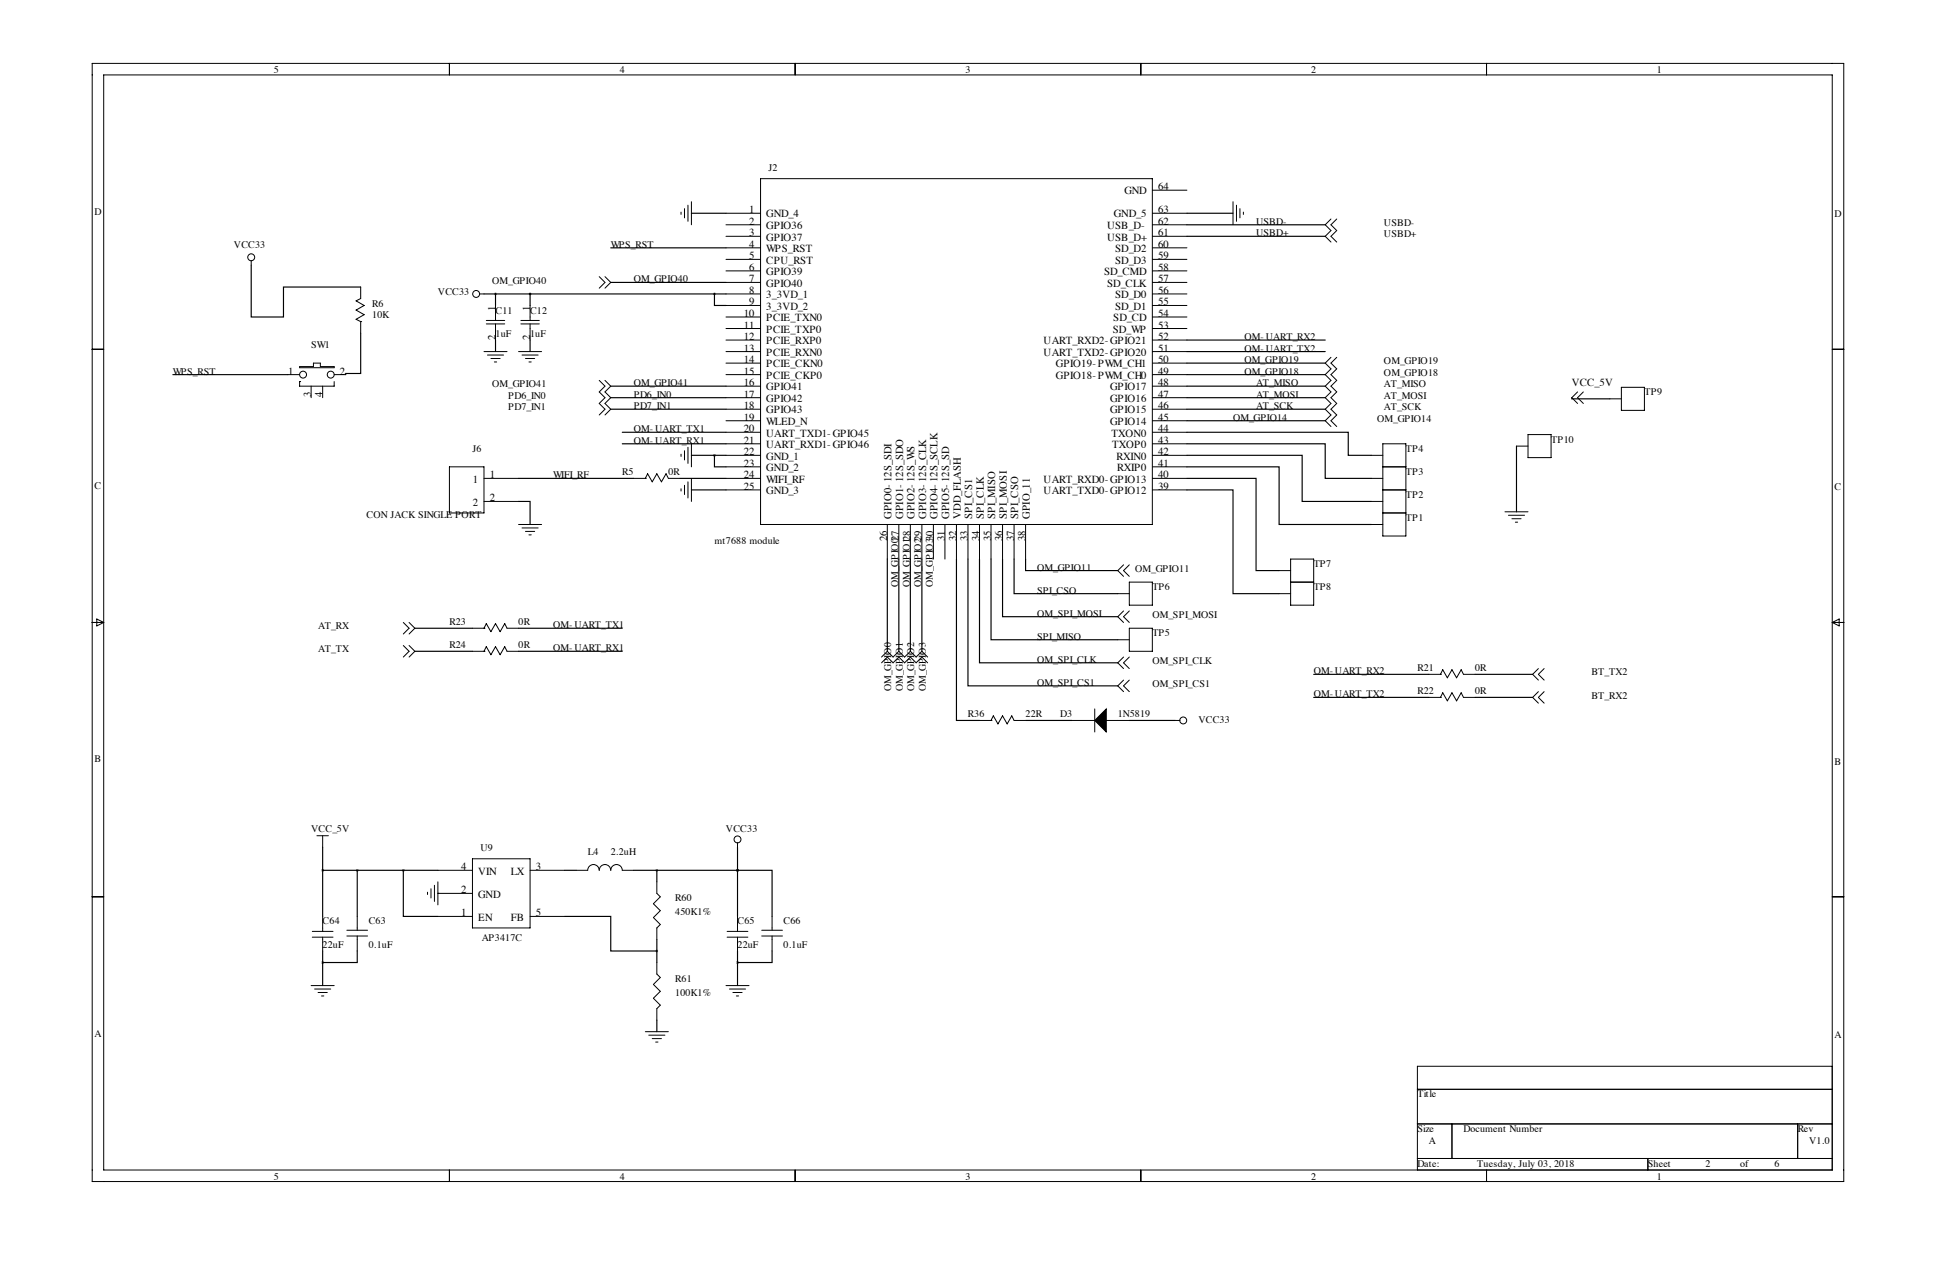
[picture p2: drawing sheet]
<svg xmlns="http://www.w3.org/2000/svg" width="432mm" height="279mm" viewBox="0 0 432 279" stroke-linecap="round" stroke-linejoin="round" font-family="sans-serif">
<g fill="none" stroke="#000" stroke-width=".22">
<path d="M20.3 14h386.1v246.3h-386.1zM22.9 16.5h381v241.3h-381zM99.1 14v2.5M175.3 14v2.5M251.5 14v2.5M327.7 14v2.5M167.6 39.4h86.4v76.2h-86.4zM55.4 57.4v1M150.1 46.7v.5M150.9 46v2M151.6 45.2v3.6M152.4 44.4v5.1"/>
<path d="M160 47h7.6M160 49.5h7.6M160 52.1h7.6M160 54.6h7.6M160 57.2h7.6M160 59.7h7.6M254 47h7.6M254 49.5h7.6M254 52.1h7.6M254 54.6h7.6M254 57.2h7.6M254 59.7h7.6"/>
<path d="M254 41.9h7.6M271.8 44.4v5.1M272.5 45.2v3.6M273.3 46v2M274.1 46.7v.5M293.4 48.3l-1.3 1.2 1.3 1.3-1.3 1.3 1.3 1.2M294.6 48.3l-1.2 1.2 1.2 1.3-1.2 1.3 1.2 1.2M20.3 77h2.6M79.5 70.9h.1M79.5 63.2v2.6l-1 .5 1.8 1-1.8 1 1.8 1-1.8 1.1 1 .5M79.5 70.9v2.5M105.7 64.8h1"/>
<path d="M106.7 77.5h5.1M107.2 70.6h4.1M107.2 71.4h4.1M107.4 78.2h3.6M108.2 79h2M109 79.8h.5M109.2 67.3v3.3M109.2 71.4v3.5M114.3 77.5h5.1M114.8 70.6h4.1M114.8 71.4h4.1M115.1 78.2h3.5"/>
<path d="M115.8 79h2.1M116.6 79.8h.5M116.8 67.3v3.3M116.8 71.4v3.5M132.1 61l1.2 1.2-1.2 1.3M133.3 61l1.3 1.2-1.3 1.3M160 62.2h7.6M160 64.8h7.6M160 67.3h7.6M160 69.8h7.6M160 72.4h7.6M160 74.9h7.6"/>
<path d="M160 77.5h7.6M254 62.2h7.6M254 64.8h7.6M254 67.3h7.6M254 69.8h7.6M254 72.4h7.6M254 74.9h7.6M254 77.5h7.6M293.4 78.7l-1.3 1.3 1.3 1.3-1.3 1.2 1.3 1.3-1.3 1.3 1.3 1.3-1.3 1.2 1.3 1.3-1.3 1.3 1.3 1.2-1.3 1.3 1.3 1.3M294.6 78.7l-1.2 1.3 1.2 1.3-1.2 1.2 1.2 1.3-1.2 1.3 1.2 1.3-1.2 1.2 1.2 1.3-1.2 1.3 1.2 1.2-1.2 1.3 1.2 1.3M403.9 77h2.5M63.5 82.5h2.5"/>
<path d="M66 84.1h.1M66 80.8h3.1v-.8h1.5v.8h3.1v.2h-7.7zM66 84.1v1h7.7v-1M68.6 85.1v2.5M71.1 85.1v2.5M73.7 82.5h2.5M132.1 83.8l1.2 1.3-1.2 1.3 1.2 1.2-1.2 1.3 1.2 1.3-1.2 1.2M133.3 83.8l1.3 1.3-1.3 1.3 1.3 1.2-1.3 1.3 1.3 1.3-1.3 1.2M150.9 99.3v2M151.6 98.6v3.5M152.4 97.8v5.1M160 80h7.6"/>
<path d="M160 82.5h7.6M160 85.1h7.6M160 87.6h7.6M160 90.2h7.6M160 92.7h7.6M160 95.2h7.6M160 97.8h7.6M254 80h7.6M254 82.5h7.6M254 85.1h7.6M254 87.6h7.6M254 90.2h7.6"/>
<path d="M254 92.7h7.6M254 95.2h7.6M254 97.8h7.6M304.8 97.8h5.1v20.3h-5.1zM334.3 98.3h2.5M336.8 95.8h5.1v5h-5.1zM347.7 86.4l-1.2 1.2 1.2 1.3M349 86.4l-1.3 1.2 1.3 1.3M354.8 87.9h2.6M357.4 85.3h5.1v5.1h-5.1zM99.1 102.9h7.6v10.1h-7.6zM106.7 105.4h7.6"/>
<path d="M106.7 110.5h7.6M114.3 115.6h5.1M115.1 116.3h3.5M115.8 117.1h2.1M116.6 117.9h.5M139.7 105.4h2.5M142.2 105.4h.1M142.2 105.4l.5-1 1.1 1.8 1-1.8 1 1.8 1-1.8 .5 1h2.6M150.1 100.1v.5M150.1 107.7v.5M150.9 106.9v2.1M151.6 106.2v3.5"/>
<path d="M152.4 105.4v5.1M160 100.3h7.6M160 102.9h7.6M160 105.4h7.6M160 107.9h7.6M195.6 115.6v7.6M198.1 115.6v7.6M200.7 115.6v7.6M203.2 115.6v7.6M205.7 115.6v7.6M208.3 115.6v7.6M210.8 115.6v7.6"/>
<path d="M213.4 115.6v7.6M215.9 115.6v7.6M218.4 115.6v7.6M221 115.6v7.6M223.5 115.6v7.6M226.1 115.6v7.6M254 100.3h7.6M254 102.9h7.6M254 105.4h7.6M254 107.9h7.6M302.3 115.6h2.5M302.3 100.3h2.5"/>
<path d="M302.3 105.4h2.5M302.3 110.5h2.5M304.8 102.9h5.1M304.8 107.9h5.1M304.8 113h5.1M331.7 112.8h5.1M332.5 113.5h3.5M333.2 114.3h2.1M334 115.1h.5M20.3 137.2h2.6M21.3 136.4l1.6 .8-1.6 .7zM88.9 137.2l1.3 1.2-1.3 1.3"/>
<path d="M90.2 137.2l1.2 1.2-1.2 1.3M104.1 138.4h2.6M106.7 138.4h.1M106.7 138.4l.5-1 1 1.8 1-1.8 1 1.8 1.1-1.8 .5 1h2.5M246.4 130.8h2.5M247.6 134.6l-1.2 1.3 1.2 1.3M247.6 124.5l-1.2 1.2 1.2 1.3M248.9 128.3h5.1v5h-5.1zM248.9 138.4h5.1v5.1h-5.1zM248.9 134.6l-1.3 1.3 1.3 1.3M248.9 124.5l-1.3 1.2 1.3 1.3M281.9 130.8h2.6"/>
<path d="M281.9 125.7h2.6M284.5 123.2h5.1v10.1h-5.1zM284.5 128.3h5.1M403.9 137.2h2.5M403.9 137.2l1.5-.8v1.5zM88.9 142.2l1.3 1.3-1.3 1.3M90.2 142.2l1.2 1.3-1.2 1.3M104.1 143.5h2.6M106.7 143.5h.1M106.7 143.5l.5-1 1 1.8 1-1.8 1 1.8 1.1-1.8 .5 1h2.5M194.3 144.8l1.3-1.3 1.2 1.3 1.3-1.3 1.3 1.3 1.3-1.3 1.2 1.3 1.3-1.3 1.3 1.3M194.3 146l1.3-1.2 1.2 1.2 1.3-1.2 1.3 1.2 1.3-1.2 1.2 1.2 1.3-1.2 1.3 1.2"/>
<path d="M215.9 158.8h2.5M218.4 158.8h.1M218.4 158.8l.5-1.1 1.1 1.8 1-1.8 1 1.8 1-1.8 .5 1.1h2.6M236.2 158.8h5.1M241.3 156.2v5.1M243.8 158.8h5.1M246.4 141h2.5M247.6 149.9l-1.2 1.2 1.2 1.3M247.6 144.8l-1.2 1.2 1.2 1.3M248.9 149.9l-1.3 1.2 1.3 1.3M248.9 144.8l-1.3 1.2 1.3 1.3M259.1 158.8h1"/>
<path d="M315 148.6h2.5M315 153.7h2.5M317.5 148.6h.1M317.5 153.7h.1M317.5 148.6l.5-1 1 1.8 1-1.8 1.1 1.8 1-1.8 .5 1h2.5M317.5 153.7l.5-1 1 1.7 1-1.7 1.1 1.7 1-1.7 .5 1h2.5M339.1 147.3l-1.3 1.3 1.3 1.3M339.1 152.4l-1.3 1.3 1.3 1.2M340.4 147.3l-1.3 1.3 1.3 1.3M340.4 152.4l-1.3 1.3 1.3 1.2M20.3 197.6h2.6M69.8 184.1h2.6"/>
<path d="M71.1 184.1v2.6M94.2 196.6v.5M95 195.8v2.1M95.8 195.1v3.5M96.5 196.8h7.6M96.5 191.8h7.6M96.5 194.3v5.1M104.1 189.2h12.7v15.3h-12.7zM116.8 191.8h7.7M127 191.8h2.5a1.27 1.27 0 0 1 1.3-1.3 1.27 1.27 0 0 1 1.3 1.3 1.27 1.27 0 0 1 1.3-1.3 1.27 1.27 0 0 1 1.2 1.3 1.27 1.27 0 0 1 1.3-1.3 1.27 1.27 0 0 1 1.3 1.3h2.5M144.8 194.3v2.5l.7 .8-1.5 1.5 1.5 1.6-1.5 1.5 1.5 1.5-.7 .8v2.5M162.6 185.7v1"/>
<path d="M403.9 197.6h2.5M68.6 217.2h5.1M68.8 205.2h4.6M68.8 206.5h4.6M69.3 217.9h3.6M70.1 218.7h2M70.9 219.5h.5M71.1 201.9v3.3M71.1 206.5v3M76.5 206.2h4.5M76.5 205h4.5M78.7 201.9v3.1"/>
<path d="M78.7 206.2v3.3M96.5 201.9h7.6M116.8 201.9h7.7M144.8 212.1v2.5l.7 .8-1.5 1.5 1.5 1.5-1.5 1.6 1.5 1.5-.7 .7v2.6M160 217.2h5.1M160.3 205.2h4.5M160.3 206.5h4.5M160.8 217.9h3.5M161.5 218.7h2.1M162.3 219.5h.5M162.6 201.9v3.3M162.6 206.5v3"/>
<path d="M167.9 206.2h4.6M167.9 205h4.6M170.2 201.9v3.1M170.2 206.2v3.3M142.2 227.3h5.1M143 228.1h3.6M143.8 228.9h2M144.5 229.6h.5M403.9 234.9h-91.5v22.9M99.1 257.8v2.5M175.3 257.8v2.5M251.5 257.8v2.5"/>
<path d="M312.4 240h91.5M312.4 247.6h91.5M312.4 255.3h91.5M320 247.6v7.7M327.7 257.8v2.5M363.2 255.3v2.5M396.2 247.6v7.7"/>
<circle cx="55.4" cy="56.7" r=".76"/>
<circle cx="105" cy="64.8" r=".76"/>
<circle cx="66.8" cy="82.5" r=".76"/>
<circle cx="72.9" cy="82.5" r=".76"/>
<circle cx="260.8" cy="158.7" r=".76"/>
<circle cx="162.6" cy="185" r=".76"/>
</g>
<path d="M241.3 158.8l2.5-2.6v5.1z" fill="#000" stroke="#000" stroke-width=".22"/>
<g fill="none" stroke="#000" stroke-width=".25">
<path d="M55.4 58.4v11.4h7.1v-6.6h17M134.6 54.6h25.4M152.4 47h7.6M261.6 49.5h30.5M261.6 52.1h30.5M261.6 47h10.2M79.5 73.4v8.9h-3.3v.2M106.7 64.8h53.3M109.2 64.8v2.5M109.2 74.9v2.6M116.8 64.8v2.5M116.8 74.9v2.6"/>
<path d="M134.6 62.2h25.4M157.5 64.8v2.5h2.5M261.6 77.5h30.5M261.6 74.9h30.5M38.1 82.5h25.4M134.6 85.1h25.4M134.6 90.2h25.4M134.6 87.6h25.4M137.2 95.2h22.8M137.2 97.8h22.8M261.6 95.2h35.6v5.1h5.1M261.6 97.8h30.5v7.6h10.2"/>
<path d="M261.6 85.1h30.5M261.6 90.2h30.5M261.6 87.6h30.5M261.6 82.5h30.5M261.6 80h30.5M261.6 92.7h30.5M334.3 98.3v14.5M346.5 87.6v.3h8.3M114.3 110.5h2.5v5.1M114.3 105.4h25.4M149.9 105.4h10.1M152.4 100.3h7.6"/>
<path d="M152.4 107.9h7.6M157.5 100.3v2.6h2.5M261.6 100.3h25.4v10.2h15.3M261.6 102.9h20.3v12.7h20.4M261.6 105.4h15.3v20.3h5M261.6 107.9h10.2v22.9h10.1M91.4 138.4h12.7M114.3 138.4h22.9M195.6 123.2v20.3M198.1 123.2v20.3M200.7 123.2v20.3M203.2 123.2v20.3"/>
<path d="M210.8 123.2v35.6h5.1M213.4 123.2v27.9h33M215.9 123.2v22.8h30.5M218.4 123.2v17.8h28M221 123.2v12.7h25.4M223.5 123.2v7.6h22.9M226.1 123.2v2.5h20.3M91.4 143.5h12.7M114.3 143.5h22.9M226.1 158.8h10.1M248.9 158.8h10.2M289.6 148.6h25.4"/>
<path d="M289.6 153.7h25.4M325.1 148.6h12.7M325.1 153.7h12.7M71.1 191.8h25.4M71.1 186.7v15.2M78.7 191.8v10.1M88.9 191.8v10.1h7.6M96.5 196.8h.1M124.5 191.8h2.5M139.7 191.8h22.9M144.8 191.8v2.5M162.6 191.8h.1"/>
<path d="M162.6 191.8h7.6v10.1M162.6 186.7v15.2M71.1 209.5v7.7M78.7 209.5v2.6h-7.6M124.5 201.9h10.1v7.6h10.2M144.8 207v5.1M162.6 209.5v7.7M170.2 209.5v2.6h-7.6M144.8 224.8v2.5"/>
</g>
<path d="M78.7 191.8a.05 .05 0 0 0 .1 0 .05 .05 0 0 0-.1 0zM162.5 212.1a.05 .05 0 0 0 .1 0 .05 .05 0 0 0-.1 0zM116.8 64.8a.05 .05 0 0 0 .1 0 .05 .05 0 0 0-.1 0zM162.5 191.8a.05 .05 0 0 0 .1 0 .05 .05 0 0 0-.1 0zM162.5 191.8a.05 .05 0 0 0 .1 0 .05 .05 0 0 0-.1 0z" fill="#000" stroke="#000" stroke-width=".51"/>
<g font-size="2.4">
<text x="255.3" y="41.9">64</text>
<text x="165.1" y="47">1</text>
<text x="168.9" y="47.9">GND_4</text>
<text x="245.5" y="47.9">GND_5</text>
<text x="247.8" y="42.8">GND</text>
<text x="255.3" y="47">63</text>
<text x="165.1" y="49.5">2</text>
<text x="165.1" y="52.1">3</text>
<text x="168.9" y="50.5">GPIO36</text>
<text x="168.9" y="53">GPIO37</text>
<text x="244" y="53">USB_D+</text>
<text x="244" y="50.5">USB_D-</text>
<text x="255.3" y="52.1">61</text>
<text x="255.3" y="49.5">62</text>
<text x="165.1" y="54.6">4</text>
<text x="165.1" y="57.2">5</text>
<text x="165.1" y="59.7">6</text>
<text x="168.9" y="55.5">WPS_RST</text>
<text x="168.9" y="58.1">CPU_RST</text>
<text x="245.8" y="58.1">SD_D3</text>
<text x="245.8" y="55.5">SD_D2</text>
<text x="255.3" y="59.7">58</text>
<text x="255.3" y="57.2">59</text>
<text x="255.3" y="54.6">60</text>
<text x="165.1" y="62.2">7</text>
<text x="165.1" y="64.8">8</text>
<text x="168.9" y="60.6">GPIO39</text>
<text x="168.9" y="63.2">GPIO40</text>
<text x="168.9" y="65.7">3_3VD_1</text>
<text x="243.4" y="60.6">SD_CMD</text>
<text x="244" y="63.2">SD_CLK</text>
<text x="245.8" y="65.7">SD_D0</text>
<text x="255.3" y="64.8">56</text>
<text x="255.3" y="62.2">57</text>
<text x="109.2" y="68.6" transform="rotate(-90 109.2 68.6)">1</text>
<text x="116.8" y="68.6" transform="rotate(-90 116.8 68.6)">1</text>
<text x="163.9" y="69.8">10</text>
<text x="165.1" y="67.3">9</text>
<text x="168.9" y="68.2">3_3VD_2</text>
<text x="168.9" y="70.8">PCIE_TXN0</text>
<text x="245.4" y="70.8">SD_CD</text>
<text x="245.8" y="68.2">SD_D1</text>
<text x="255.3" y="69.8">54</text>
<text x="255.3" y="67.3">55</text>
<text x="109.2" y="74.9" transform="rotate(-90 109.2 74.9)">2</text>
<text x="116.8" y="74.9" transform="rotate(-90 116.8 74.9)">2</text>
<text x="163.9" y="72.4">11</text>
<text x="163.9" y="74.9">12</text>
<text x="163.9" y="77.5">13</text>
<text x="168.9" y="73.3">PCIE_TXP0</text>
<text x="168.9" y="75.9">PCIE_RXP0</text>
<text x="230" y="75.9">UART_RXD2- GPIO21</text>
<text x="245.3" y="73.3">SD_WP</text>
<text x="255.3" y="77.5">51</text>
<text x="255.3" y="74.9">52</text>
<text x="255.3" y="72.4">53</text>
<text x="63.5" y="82.5">1</text>
<text x="74.9" y="82.5">2</text>
<text x="163.9" y="80">14</text>
<text x="163.9" y="82.5">15</text>
<text x="168.9" y="78.4">PCIE_RXN0</text>
<text x="168.9" y="80.9">PCIE_CKN0</text>
<text x="168.9" y="83.5">PCIE_CKP0</text>
<text x="230" y="78.4">UART_TXD2- GPIO20</text>
<text x="232.8" y="80.9">GPIO19- PWM_CH1</text>
<text x="232.8" y="83.5">GPIO18- PWM_CH0</text>
<text x="255.3" y="80">50</text>
<text x="255.3" y="82.5">49</text>
<text x="68.6" y="87.6" transform="rotate(-90 68.6 87.6)">3</text>
<text x="71.1" y="87.6" transform="rotate(-90 71.1 87.6)">4</text>
<text x="163.9" y="85.1">16</text>
<text x="163.9" y="87.6">17</text>
<text x="168.9" y="86">GPIO41</text>
<text x="168.9" y="88.6">GPIO42</text>
<text x="244.7" y="86">GPIO17</text>
<text x="244.7" y="88.6">GPIO16</text>
<text x="255.3" y="85.1">48</text>
<text x="255.3" y="87.6">47</text>
<text x="346.5" y="85.1">VCC_5V</text>
<text x="163.9" y="90.2">18</text>
<text x="163.9" y="92.7">19</text>
<text x="163.9" y="95.2">20</text>
<text x="168.9" y="91.1">GPIO43</text>
<text x="168.9" y="93.6">WLED_N</text>
<text x="244.7" y="91.1">GPIO15</text>
<text x="244.7" y="93.6">GPIO14</text>
<text x="255.3" y="90.2">46</text>
<text x="255.3" y="95.2">44</text>
<text x="255.3" y="92.7">45</text>
<text x="163.9" y="97.8">21</text>
<text x="163.9" y="100.3">22</text>
<text x="168.9" y="96.2">UART_TXD1- GPIO45</text>
<text x="168.9" y="98.7">UART_RXD1- GPIO46</text>
<text x="168.9" y="101.3">GND_1</text>
<text x="245" y="96.2">TXON0</text>
<text x="245.1" y="98.7">TXOP0</text>
<text x="246.1" y="101.3">RXIN0</text>
<text x="255.3" y="97.8">43</text>
<text x="255.3" y="100.3">42</text>
<text x="104.2" y="106.3">1</text>
<text x="107.9" y="105.4">1</text>
<text x="163.9" y="102.9">23</text>
<text x="163.9" y="105.4">24</text>
<text x="163.9" y="107.9">25</text>
<text x="168.9" y="103.8">GND_2</text>
<text x="168.9" y="106.3">WIFI_RF</text>
<text x="230" y="106.3">UART_RXD0- GPIO13</text>
<text x="246.2" y="103.8">RXIP0</text>
<text x="255.3" y="105.4">40</text>
<text x="255.3" y="107.9">39</text>
<text x="255.3" y="102.9">41</text>
<text x="104.2" y="111.4">2</text>
<text x="107.9" y="110.5">2</text>
<text x="168.9" y="108.9">GND_3</text>
<text x="230" y="108.9">UART_TXD0- GPIO12</text>
<text x="195.6" y="119.3" transform="rotate(-90 195.6 119.3)">26</text>
<text x="196.5" y="114.3" transform="rotate(-90 196.5 114.3)">GPIO0- 12S_SDI</text>
<text x="199.1" y="114.3" transform="rotate(-90 199.1 114.3)">GPIO1- 12S_SDO</text>
<text x="201.6" y="114.3" transform="rotate(-90 201.6 114.3)">GPIO2- 12S_WS</text>
<text x="204.1" y="114.3" transform="rotate(-90 204.1 114.3)">GPIO3- 12S_CLK</text>
<text x="206.7" y="114.3" transform="rotate(-90 206.7 114.3)">GPIO4- 12S_SCLK</text>
<text x="208.3" y="119.3" transform="rotate(-90 208.3 119.3)">31</text>
<text x="209.2" y="114.3" transform="rotate(-90 209.2 114.3)">GPIO5- 12S_SD</text>
<text x="210.8" y="119.3" transform="rotate(-90 210.8 119.3)">32</text>
<text x="211.8" y="114.3" transform="rotate(-90 211.8 114.3)">VDD_FLASH</text>
<text x="213.4" y="119.3" transform="rotate(-90 213.4 119.3)">33</text>
<text x="214.3" y="114.3" transform="rotate(-90 214.3 114.3)">SPI_CS1</text>
<text x="215.9" y="119.3" transform="rotate(-90 215.9 119.3)">34</text>
<text x="216.8" y="114.3" transform="rotate(-90 216.8 114.3)">SPI_CLK</text>
<text x="218.4" y="119.3" transform="rotate(-90 218.4 119.3)">35</text>
<text x="219.4" y="114.3" transform="rotate(-90 219.4 114.3)">SPI_MISO</text>
<text x="221" y="119.3" transform="rotate(-90 221 119.3)">36</text>
<text x="221.9" y="114.3" transform="rotate(-90 221.9 114.3)">SPI_MOSI</text>
<text x="223.5" y="119.3" transform="rotate(-90 223.5 119.3)">37</text>
<text x="224.5" y="114.3" transform="rotate(-90 224.5 114.3)">SPI_CSO</text>
<text x="226.1" y="119.3" transform="rotate(-90 226.1 119.3)">38</text>
<text x="227" y="114.3" transform="rotate(-90 227 114.3)">GPIO_11</text>
<text x="101.6" y="191.8">4</text>
<text x="118.1" y="191.8">3</text>
<text x="101.6" y="196.8">2</text>
<text x="105.4" y="197.8">GND</text>
<text x="105.4" y="192.7">VIN</text>
<text x="112.6" y="192.7">LX</text>
<text x="101.6" y="201.9">1</text>
<text x="105.4" y="202.9">EN</text>
<text x="112.6" y="202.9">FB</text>
<text x="118.1" y="201.9">5</text>
</g>
<g font-size="2.2">
<text x="60.4" y="16.1">5</text>
<text x="136.6" y="16.1">4</text>
<text x="212.8" y="16.1">3</text>
<text x="289" y="16.1">2</text>
<text x="365.2" y="16.1">1</text>
<text x="169.4" y="37.6">J2</text>
<text x="20.8" y="47.3">D</text>
<text x="404.4" y="47.9">D</text>
<text x="276.9" y="49.5">USBD-</text>
<text x="276.9" y="52.1">USBD+</text>
<text x="305.1" y="52.3">USBD+</text>
<text x="305.1" y="49.8">USBD-</text>
<text x="51.6" y="54.6">VCC33</text>
<text x="134.6" y="54.6">WPS_RST</text>
<text x="96.5" y="65">VCC33</text>
<text x="108.5" y="62.5">OM_GPIO40</text>
<text x="139.7" y="62.2">OM_GPIO40</text>
<text x="82" y="67.6">R6</text>
<text x="82" y="70.1">10K</text>
<text x="109.2" y="69.1">C11</text>
<text x="116.8" y="69.1">C12</text>
<text x="68.6" y="76.7">SW1</text>
<text x="109.2" y="74.2">1uF</text>
<text x="116.8" y="74.2">1uF</text>
<text x="274.3" y="77.5">OM- UART_TX2</text>
<text x="274.3" y="74.9">OM- UART_RX2</text>
<text x="38.1" y="82.5">WPS_RST</text>
<text x="274.3" y="80">OM_GPIO19</text>
<text x="274.3" y="82.5">OM_GPIO18</text>
<text x="305.1" y="82.8">OM_GPIO18</text>
<text x="305.1" y="80.3">OM_GPIO19</text>
<text x="108.5" y="85.3">OM_GPIO41</text>
<text x="112" y="87.9">PD6_IN0</text>
<text x="139.7" y="85.1">OM_GPIO41</text>
<text x="139.7" y="87.6">PD6_IN0</text>
<text x="276.9" y="85.1">AT_MISO</text>
<text x="276.9" y="87.6">AT_MOSI</text>
<text x="305.1" y="85.3">AT_MISO</text>
<text x="305.1" y="87.9">AT_MOSI</text>
<text x="362.5" y="87.1">TP9</text>
<text x="112" y="90.4">PD7_IN1</text>
<text x="139.7" y="90.2">PD7_IN1</text>
<text x="139.7" y="95.2">OM- UART_TX1</text>
<text x="271.8" y="92.7">OM_GPIO14</text>
<text x="276.9" y="90.2">AT_SCK</text>
<text x="303.5" y="93">OM_GPIO14</text>
<text x="305.1" y="90.4">AT_SCK</text>
<text x="104.2" y="99.6">J6</text>
<text x="139.7" y="97.8">OM- UART_RX1</text>
<text x="309.9" y="99.6">TP4</text>
<text x="341.9" y="97.5">TP10</text>
<text x="20.8" y="107.8">C</text>
<text x="121.9" y="105.4">WIFI_RF</text>
<text x="137.2" y="104.6">R5</text>
<text x="147.3" y="104.6">0R</text>
<text x="309.9" y="104.6">TP3</text>
<text x="309.9" y="109.7">TP2</text>
<text x="404.4" y="108.1">C</text>
<text x="80.8" y="114">CON JACK SINGLE PORT</text>
<text x="157.5" y="119.9">mt7688 module</text>
<text x="309.9" y="114.8">TP1</text>
<text x="228.6" y="125.7">OM_GPIO11</text>
<text x="250.2" y="126">OM_GPIO11</text>
<text x="289.6" y="125">TP7</text>
<text x="198" y="129.4" transform="rotate(-90 198 129.4)">OM_GPIO027</text>
<text x="200.5" y="129.4" transform="rotate(-90 200.5 129.4)">OM_GPIO128</text>
<text x="203" y="129.4" transform="rotate(-90 203 129.4)">OM_GPIO229</text>
<text x="205.6" y="129.4" transform="rotate(-90 205.6 129.4)">OM_GPIO330</text>
<text x="228.6" y="130.8">SPI_CSO</text>
<text x="254" y="130">TP6</text>
<text x="289.6" y="130">TP8</text>
<text x="99.1" y="137.7">R23</text>
<text x="114.3" y="137.7">0R</text>
<text x="228.6" y="135.9">OM_SPI_MOSI</text>
<text x="254" y="136.1">OM_SPI_MOSI</text>
<text x="70.1" y="143.8">AT_TX</text>
<text x="70.1" y="138.7">AT_RX</text>
<text x="99.1" y="142.7">R24</text>
<text x="114.3" y="142.7">0R</text>
<text x="121.9" y="138.4">OM- UART_TX1</text>
<text x="121.9" y="143.5">OM- UART_RX1</text>
<text x="228.6" y="141">SPI_MISO</text>
<text x="254" y="140.2">TP5</text>
<text x="228.6" y="146">OM_SPI_CLK</text>
<text x="254" y="146.3">OM_SPI_CLK</text>
<text x="289.6" y="148.6">OM- UART_RX2</text>
<text x="312.4" y="147.8">R21</text>
<text x="325.1" y="147.8">0R</text>
<text x="350.8" y="148.8">BT_TX2</text>
<text x="196.4" y="152.3" transform="rotate(-90 196.4 152.3)">OM_GPIO0</text>
<text x="199" y="152.3" transform="rotate(-90 199 152.3)">OM_GPIO1</text>
<text x="201.5" y="152.3" transform="rotate(-90 201.5 152.3)">OM_GPIO2</text>
<text x="204.1" y="152.3" transform="rotate(-90 204.1 152.3)">OM_GPIO3</text>
<text x="228.6" y="151.1">OM_SPI_CS1</text>
<text x="254" y="151.4">OM_SPI_CS1</text>
<text x="289.6" y="153.7">OM- UART_TX2</text>
<text x="312.4" y="152.9">R22</text>
<text x="325.1" y="152.9">0R</text>
<text x="350.8" y="153.9">BT_RX2</text>
<text x="213.4" y="158">R36</text>
<text x="226.1" y="158">22R</text>
<text x="233.7" y="158">D3</text>
<text x="246.4" y="158">1N5819</text>
<text x="264.2" y="159.3">VCC33</text>
<text x="20.8" y="168">B</text>
<text x="404.4" y="168.5">B</text>
<text x="68.6" y="183.4">VCC_5V</text>
<text x="160" y="183.4">VCC33</text>
<text x="105.9" y="187.5">U9</text>
<text x="129.5" y="188.5">L4</text>
<text x="134.6" y="188.5">2.2uH</text>
<text x="71.1" y="203.7">C64</text>
<text x="81.3" y="203.7">C63</text>
<text x="148.8" y="198.6">R60</text>
<text x="148.8" y="201.7">450K1%</text>
<text x="162.6" y="203.7">C65</text>
<text x="172.7" y="203.7">C66</text>
<text x="71.1" y="208.8">22uF</text>
<text x="81.3" y="208.8">0.1uF</text>
<text x="106.2" y="207.3">AP3417C</text>
<text x="162.6" y="208.8">22uF</text>
<text x="172.7" y="208.8">0.1uF</text>
<text x="148.8" y="216.4">R61</text>
<text x="148.8" y="219.5">100K1%</text>
<text x="20.8" y="228.5">A</text>
<text x="404.4" y="228.7">A</text>
<text x="312.4" y="241.8">Title</text>
<text x="312.4" y="249.4">Size</text>
<text x="315" y="252">A</text>
<text x="322.6" y="249.4">Document Number</text>
<text x="396.2" y="249.4">Rev</text>
<text x="398.8" y="252">V1.0</text>
<text x="312.4" y="257">Date:</text>
<text x="325.6" y="257">Tuesday, July 03, 2018</text>
<text x="363.2" y="257">Sheet</text>
<text x="375.9" y="257">2</text>
<text x="383.5" y="257">of</text>
<text x="391.2" y="257">6</text>
<text x="60.4" y="259.9">5</text>
<text x="136.6" y="259.9">4</text>
<text x="212.8" y="259.9">3</text>
<text x="289" y="259.9">2</text>
<text x="365.2" y="259.9">1</text>
</g>
</svg>
